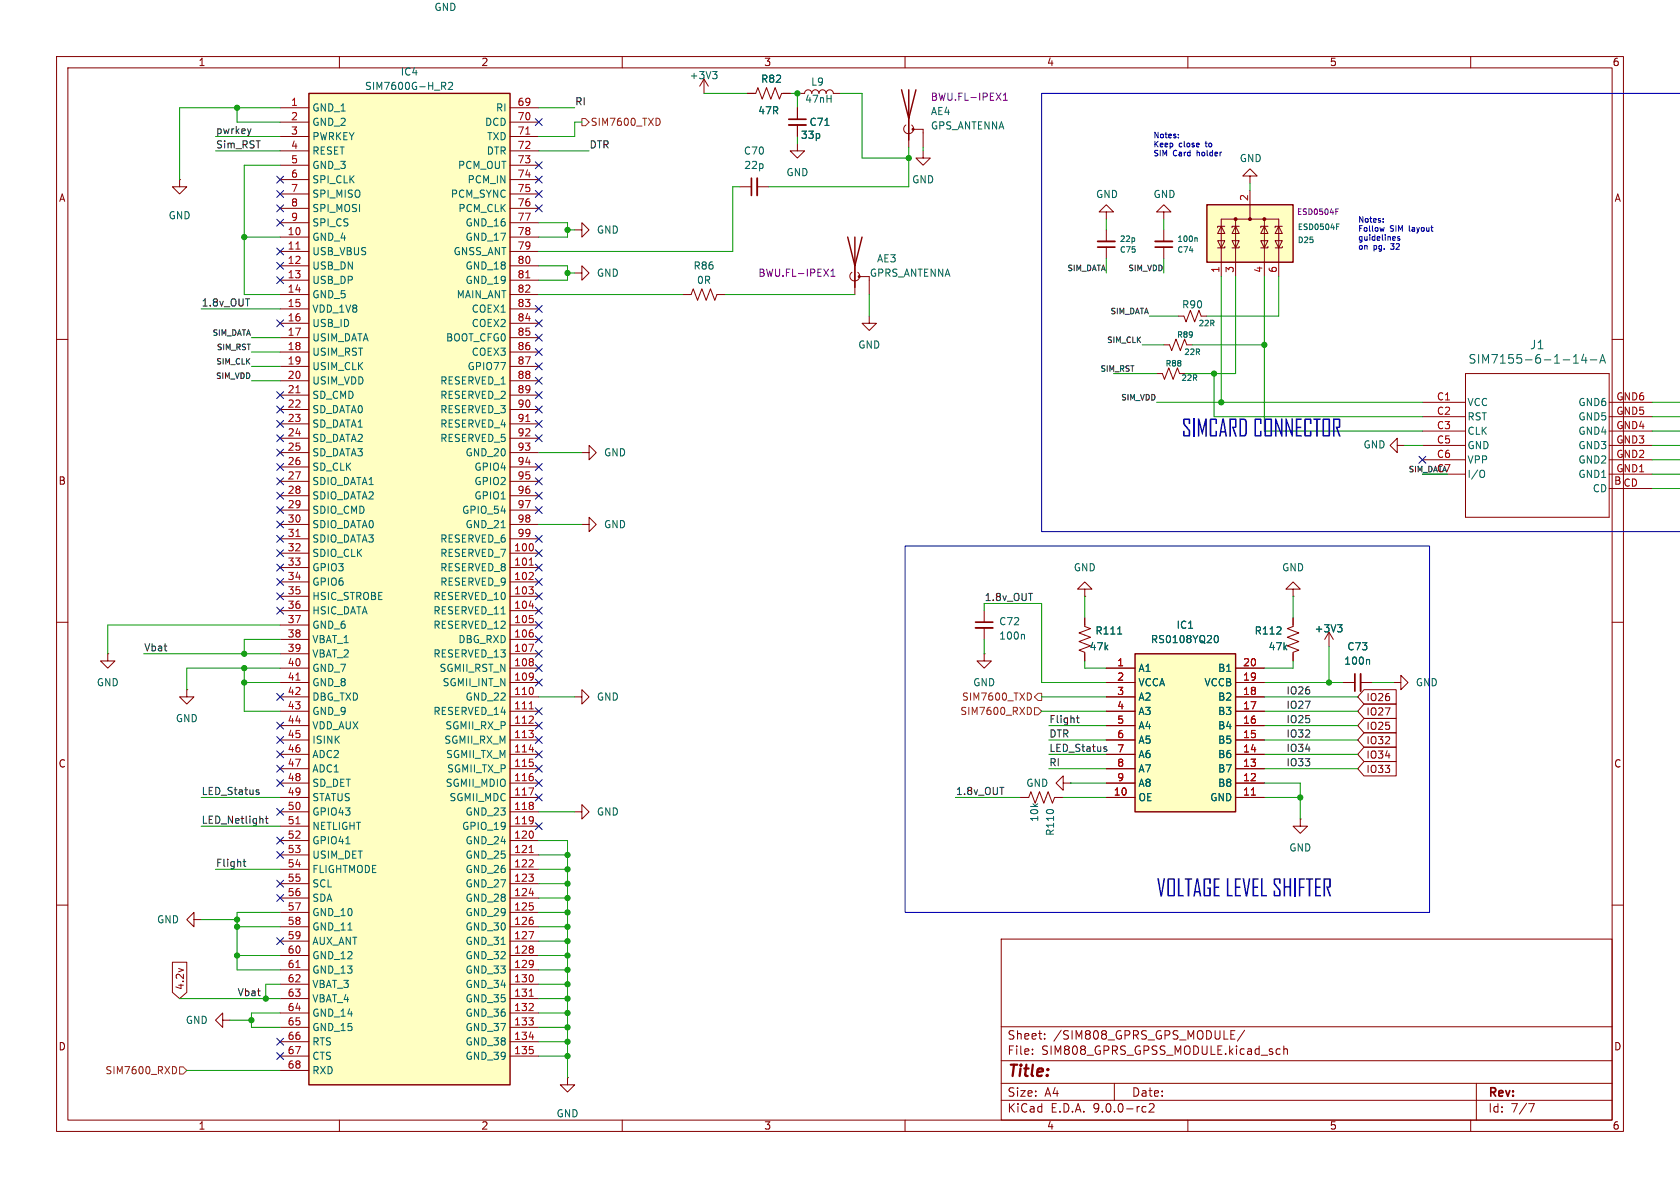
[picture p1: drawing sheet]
<svg xmlns="http://www.w3.org/2000/svg" width="297mm" height="210mm" viewBox="0 0 297 210" stroke-linecap="round" stroke-linejoin="round" font-family="sans-serif">
<g fill="none" stroke="#840000" stroke-width=".18">
<path d="M10 10h277v190h-277zM12 12h273v186h-273zM60 10v2M110 10v2M124.5 14l-.8 1.2M124.5 14l.7 1.2M124.5 14v2.5M132.1 16.5h1.5l.4-1 .7 2 .8-2 .8 2 .7-2 .8 2 .4-1h1.5M141 16.5h1.2a.64 .64 0 0 1 .7-.6 .64 .64 0 0 1 .6 .6 .64 .64 0 0 1 .6-.6 .64 .64 0 0 1 .7 .6 .64 .64 0 0 1 .6-.6 .64 .64 0 0 1 .6 .6 .64 .64 0 0 1 .7-.6 .64 .64 0 0 1 .6 .6h1.3M141 19.1v2M160 10v2M210 10v2"/>
<path d="M260 10v2M31.7 31.8v1.2h1.3l-1.3 1.3-1.2-1.3h1.2M31.7 31.8h.1M130.8 33h2M133.9 33h2M141 25.4v1.3h1.2l-1.2 1.2-1.3-1.2h1.3M141 22.1v2M195.6 37.5h-1.3l1.3-1.3 1.2 1.3h-1.2v1.2M101.6 40.6h1.3v-1.2l1.2 1.2-1.2 1.3v-1.3M101.6 48.3h1.3v-1.3l1.2 1.3-1.2 1.2v-1.2M120.6 52.1h1.6l.4-1 .7 2 .8-2 .7 2 .8-2 .8 2 .3-1h1.6M150.6 48.1a.85 .85 0 0 0-.1 1.3 .85 .85 0 0 0 1.3 0 .85 .85 0 0 0-.2-1.3"/>
<path d="M151.1 47v5.1M151.9 48.9h1.8M153.7 55.9v1.3h1.2l-1.2 1.2-1.3-1.2h1.3M153.7 49.5v2.6M195.6 40.6v2.1M195.6 43.7v2M208.3 55.9h1l.4 1 .7-2 .8 2 .8-2 .3 1h1.1M10 60h2M204.5 66h1l.4 1.1 .7-2.1 .8 2.1 .8-2.1 .3 1h1M205.7 61h1.1l.3 1 .8-2.1 .8 2.1 .7-2.1 .4 1.1h1M247 78.7v1.3l-1.3-1.3 1.3-1.2v1.2h1.3M251.5 71.1h7.6"/>
<path d="M251.5 73.7h7.6M251.5 76.2h7.6M251.5 78.7h7.6M259.1 66h25.4v25.4h-25.4zM284.5 71.1h7.6M284.5 73.7h7.6M284.5 76.2h7.6M284.5 78.7h7.6M285 60h2M102.9 92.7h1.2v-1.3l1.3 1.3-1.3 1.3v-1.3M102.9 80h1.2v-1.3l1.3 1.3-1.3 1.3v-1.3M251.5 81.3h7.6"/>
<path d="M251.5 83.8h7.6M284.5 81.3h7.6M284.5 83.8h7.6M284.5 86.4h7.6M10 110h2M19 115.6v1.2h1.3l-1.3 1.3-1.2-1.3h1.2M19 115.6h.1M174 115.6v1.2h1.3l-1.3 1.3-1.3-1.3h1.3M174 115.6h.1M174 108v2M174 111v2M191.8 104.1h1.2l-1.2-1.2-1.3 1.2h1.3v1.3"/>
<path d="M191.8 105.4h.1M285 110h2M188 138.4v1.3l-1.3-1.3 1.3-1.2v1.2h1.2M189.2 138.4h.1M246.4 120.7h1.2v1.2l1.3-1.2-1.3-1.3v1.3M246.4 120.7h.1M180.3 141h1.6l.3-1 .8 2 .8-2 .7 2 .8-2 .8 2 .3-1h1.6M10 160h2M34.3 162.6v-1.3l-1.3 1.3 1.3 1.2v-1.2h1.3M177 166h108v32h-108zM285 160h2M39.4 180.3v-1.2l-1.3 1.2 1.3 1.3v-1.3h1.2"/>
<path d="M60 198v2M100.3 190.5v1.3h1.3l-1.3 1.2-1.2-1.2h1.2M100.3 190.5h.1M110 198v2M160 198v2M177 194.5h108M177 191.5h108M177 187.5h108M177 181.5h108M182.5 186.3v.1M182.5 185.5v.1M184.7 183.6v.1"/>
<path d="M184.7 182.8v.1M197 191.5v3M202.2 195.6l.4 .1M202.6 196.5l-.4 .1M203.2 195.2l.5-.1 .3 .1v.3l-.9 1.1h.9M210 198v2M217.6 183.7h.7M217.6 182.2h.7M220 182.1l-1.3 2M225.9 185.4l.4 .1M226.3 186.3l-.4 .1M227 185.5l.2-.1 .3 .1 .1 .9"/>
<path d="M227 184.9v1.5M260 198v2M261 191.5v6.5M270.2 195.1h1l-.6 1.5"/>
</g>
<path d="M126 12.6h.8l-.5 .5M126.5 13.1l.3 .3v.3l-.3 .2M145.8 22.2h.8M278.2 64.2h.8M278.2 63.1l.4-.4v1.5M280 62.6l-.4 1.1h1M280.3 63.2v1M281.1 63.6h1.2M282.8 64.2l.5-1.5 .5 1.5M283 63.8h.7M262.2 83.1l.1 .1a.81 .81 0 0 1-.1 1.2M180.9 112.1l.2 .2v.7" fill="none" stroke="#006464" stroke-width=".18"/>
<path d="M132.8 31.5v3M139.4 21.1h3.1M194.1 43.7h3M172.5 110h3" fill="none" stroke="#840000" stroke-width=".3"/>
<path d="M133.9 31.5v3M139.4 22.1h3.1M194.1 42.7h3M172.5 111h3" fill="none" stroke="#840000" stroke-width=".33"/>
<path d="M149.9 41.9l1.2 5.1 1.3-5.1M151.1 41.9v8.9" fill="none" stroke="#840000" stroke-width=".25"/>
<circle cx="151.9" cy="48.9" r=".18" fill="#840000" stroke="#840000" stroke-width=".18"/>
<path d="M146.9 48.8h.7M146.9 47.9l.4-.3v1.2" fill="none" stroke="#840084" stroke-width=".18"/>
<path d="M54.6 16.5h35.6v175.3h-35.6z" fill="#ffffc2"/>
<path d="M54.6 16.5h35.6v175.3h-35.6z" fill="none" stroke="#840000" stroke-width=".25"/>
<g fill="none" stroke="#840000" stroke-width=".18">
<path d="M49.5 19.1h5.1M90.2 19.1h5M49.5 21.6h5.1M49.5 24.1h5.1M49.5 26.7h5.1M49.5 29.2h5.1M49.5 31.8h5.1M49.5 34.3h5.1M49.5 36.8h5.1M49.5 39.4h5.1M90.2 21.6h5M90.2 24.1h5"/>
<path d="M90.2 26.7h5M90.2 29.2h5M90.2 31.8h5M90.2 34.3h5M90.2 36.8h5M90.2 39.4h5M205.7 37.5h-1.2l1.2-1.3 1.3 1.3h-1.3v1.2M221 31.1h-1.3l1.3-1.3 1.2 1.3h-1.2v1.3M49.5 41.9h5.1M49.5 44.5h5.1M49.5 47h5.1M49.5 49.5h5.1"/>
<path d="M49.5 52.1h5.1M49.5 54.6h5.1M49.5 57.2h5.1M49.5 59.7h5.1M90.2 41.9h5M90.2 44.5h5M90.2 47h5M90.2 49.5h5M90.2 52.1h5M90.2 54.6h5M90.2 57.2h5M90.2 59.7h5"/>
<path d="M205.7 40.6v2.1M205.7 43.7v2M49.5 62.2h5.1M49.5 64.8h5.1M49.5 67.3h5.1M49.5 69.9h5.1M49.5 72.4h5.1M49.5 74.9h5.1M49.5 77.5h5.1M90.2 62.2h5M90.2 64.8h5M90.2 67.3h5"/>
<path d="M90.2 69.9h5M90.2 72.4h5M90.2 74.9h5M90.2 77.5h5M49.5 80h5.1M49.5 82.6h5.1M49.5 85.1h5.1M49.5 87.6h5.1M49.5 90.2h5.1M49.5 92.7h5.1M49.5 95.3h5.1M49.5 97.8h5.1"/>
<path d="M90.2 80h5M90.2 82.6h5M90.2 85.1h5M90.2 87.6h5M90.2 90.2h5M90.2 92.7h5M90.2 95.3h5M90.2 97.8h5M49.5 100.3h5.1M49.5 102.9h5.1M49.5 105.4h5.1M49.5 108h5.1"/>
<path d="M49.5 110.5h5.1M49.5 113h5.1M49.5 115.6h5.1M49.5 118.1h5.1M90.2 100.3h5M90.2 102.9h5M90.2 105.4h5M90.2 108h5M90.2 110.5h5M90.2 113h5M90.2 115.6h5M90.2 118.1h5"/>
<path d="M33 121.9v1.3h1.3l-1.3 1.3-1.3-1.3h1.3M33 121.9h.1M49.5 120.7h5.1M49.5 123.2h5.1M49.5 125.7h5.1M49.5 128.3h5.1M49.5 130.8h5.1M49.5 133.4h5.1M49.5 135.9h5.1M49.5 138.4h5.1M90.2 120.7h5M90.2 123.2h5"/>
<path d="M90.2 125.7h5M90.2 128.3h5M90.2 130.8h5M90.2 133.4h5M90.2 135.9h5M90.2 138.4h5M49.5 141h5.1M49.5 143.5h5.1M49.5 146.1h5.1M49.5 148.6h5.1M49.5 151.1h5.1M49.5 153.7h5.1"/>
<path d="M49.5 156.2h5.1M49.5 158.8h5.1M90.2 141h5M90.2 143.5h5M90.2 146.1h5M90.2 148.6h5M90.2 151.1h5M90.2 153.7h5M90.2 156.2h5M90.2 158.8h5M49.5 161.3h5.1M49.5 163.8h5.1"/>
<path d="M49.5 166.4h5.1M49.5 168.9h5.1M49.5 171.5h5.1M49.5 174h5.1M49.5 176.5h5.1M49.5 179.1h5.1M90.2 161.3h5M90.2 163.8h5M90.2 166.4h5M90.2 168.9h5M90.2 171.5h5M90.2 174h5"/>
<path d="M90.2 176.5h5M90.2 179.1h5M49.5 181.6h5.1M49.5 184.2h5.1M49.5 186.7h5.1M49.5 189.2h5.1M90.2 181.6h5M90.2 184.2h5M90.2 186.7h5"/>
</g>
<g fill="none" stroke="#a90000" stroke-width=".18">
<path d="M93 23.7h.7M52.3 44h.7M93 49.1h.7M52.3 69.4h.7M93 74.5h.7M52.3 94.8h.7M93.6 99.9h.7M93.5 102.5h.8M93.5 113.9h.8l-.5 1.3M93.6 107.1h.7M94.2 101.3v.4M52.3 120.2h.7"/>
<path d="M93.5 127.9h.8M93.5 139.3h.8l-.5 1.3M93.6 125.3h.7M93.6 132.5h.7M94.2 126.7v.4M52.3 145.6h.7M93.5 153.3h.8M93.6 150.7h.7M93.6 157.9h.7M94.2 152.1v.4M52.3 171h.7M93.5 164.7h.8l-.5 1.3"/>
<path d="M93.5 178.7h.8M93.6 176.1h.7M94.2 177.5v.4M93.6 183.3h.7"/>
</g>
<path d="M78.1 14.5h.5l.2 .3-.1 .4h-.6M78.4 15.2l.4 .6M79.3 14.7l.5-.2 .2 .4-.8 .9h.8M211.4 42l.3 .2v.5M61.1 149.2h.8" fill="none" stroke="#006464" stroke-width=".18"/>
<path d="M204.2 43.7h3.1" fill="none" stroke="#840000" stroke-width=".3"/>
<path d="M204.2 42.7h3.1" fill="none" stroke="#840000" stroke-width=".33"/>
<path d="M213.4 36.2h15.2v10.2h-15.2z" fill="#ffffc2"/>
<path d="M159.4 15.9l1.3 5.1 1.2-5.1M160.7 15.9v8.9M213.4 36.2h15.2v10.2h-15.2z" fill="none" stroke="#840000" stroke-width=".25"/>
<g fill="none" stroke="#840000" stroke-width=".18">
<path d="M160.1 22.1a.82 .82 0 0 0-.3 1 .82 .82 0 0 0 .9 .5M160.7 21v5M161.2 22.1a.85 .85 0 0 1 .3 .9 .85 .85 0 0 1-.8 .6M161.4 22.9h1.8v3.1M163.2 26.7v1.2h1.3l-1.3 1.3-1.3-1.3h1.3M218.4 38.7v10.2M221 33.7v5M223.5 38.7v10.2M215.3 42.5h1.2l-.6 1.3zM215.9 40l.6 1.3h-1.2zM215.9 48.9v-10.2h10.2v10.2M216.5 43.6v.2h-1.2"/>
<path d="M216.5 40h-1.2v.3M217.8 42.5h1.3l-.7 1.3zM218.4 40l.7 1.3h-1.3zM219.1 43.6v.2h-1.3M219.1 40h-1.3v.3M222.9 42.5h1.3l-.7 1.3zM223.5 40l.7 1.3h-1.3zM224.2 43.6v.2h-1.3M224.2 40h-1.3v.3M225.4 42.5h1.3l-.6 1.3zM226.1 40l.6 1.3h-1.3zM226.7 43.6v.2h-1.3"/>
<path d="M226.7 40h-1.3v.3M191.8 109.2v1.5l1 .4-2 .8 2 .7-2 .8 2 .8-2 .7 1 .4v1.5M228.6 104.1h-1.3l1.3-1.2 1.3 1.2h-1.3v1.3M228.6 105.4h.1M228.6 109.2v1.5l-1 .4 2 .8-2 .7 2 .8-2 .8 2 .7-1 .4v1.5M234.9 111.8l-.7 1.2M234.9 111.8l.8 1.2M234.9 111.8v2.5M101.6 123.2h1.3v-1.3l1.2 1.3-1.2 1.3v-1.3M237.5 120.7h2M240.5 120.7h2.1M101.6 143.5h1.3v-1.3l1.2 1.3-1.2 1.3v-1.3"/>
<path d="M229.9 144.8v1.3h-1.3l1.3 1.2 1.2-1.2h-1.2M229.9 144.8h.1"/>
</g>
<g fill="#840000" stroke="#840000" stroke-width=".18">
<circle cx="218.4" cy="38.7" r=".25"/>
<circle cx="221" cy="38.7" r=".25"/>
<circle cx="223.5" cy="38.7" r=".25"/>
<circle cx="161.4" cy="22.9" r=".18"/>
</g>
<path d="M236.3 39.6h.5M236.3 40.1h.3M197.6 112.1h.7M236.5 110.4h.7l-.4 .5M237 110.9l.2 .3v.3l-.2 .2M241.9 116.6l.2 .2v.6" fill="none" stroke="#006464" stroke-width=".18"/>
<path d="M177.4 17.7h.7M177.4 16.8l.3-.3v1.2M236.2 37.4h.3M236.2 36.9h.4" fill="none" stroke="#840084" stroke-width=".18"/>
<path d="M239.5 119.1v3.1" fill="none" stroke="#840000" stroke-width=".3"/>
<path d="M240.5 119.1v3.1" fill="none" stroke="#840000" stroke-width=".33"/>
<path d="M200.7 115.6h17.7v27.9h-17.7z" fill="#ffffc2"/>
<path d="M200.7 115.6h17.7v27.9h-17.7z" fill="none" stroke="#840000" stroke-width=".25"/>
<g fill="none" stroke="#840000" stroke-width=".18">
<path d="M195.6 118.1h5.1M218.4 118.1h5.1M195.6 120.7h5.1M195.6 123.2h5.1M195.6 125.7h5.1M195.6 128.3h5.1M195.6 130.8h5.1M195.6 133.4h5.1M195.6 135.9h5.1M195.6 138.4h5.1M218.4 120.7h5.1M218.4 123.2h5.1"/>
<path d="M218.4 125.7h5.1M218.4 128.3h5.1M218.4 130.8h5.1M218.4 133.4h5.1M218.4 135.9h5.1M218.4 138.4h5.1M241.1 132.1h5.7v2.5h-5.7l-1.1-1.2zM241.1 127h5.7v2.5h-5.7l-1.1-1.2zM241.1 129.5h5.7v2.6h-5.7l-1.1-1.3zM241.1 124.5h5.7v2.5h-5.7l-1.1-1.3zM241.1 134.6h5.7v2.6h-5.7l-1.1-1.3zM241.1 121.9h5.7v2.6h-5.7l-1.1-1.3z"/>
<path d="M195.6 141h5.1M218.4 141h5.1M30.5 170.1h2.5v5.3l-1.3 1.1-1.2-1.1z"/>
</g>
<path d="M221.2 140.6h.7" fill="none" stroke="#a90000" stroke-width=".18"/>
<path d="M214.8 112.5l.2-.2a.68 .68 0 0 1 .4 .7 .68 .68 0 0 1-.4 .6l-.2-.1" fill="none" stroke="#006464" stroke-width=".18"/>
<path d="M102.9 21h.6l.6 .6-.6 .6h-.6zM116.3 20.9a.68 .68 0 0 1 .4 .6 .68 .68 0 0 1-.4 .7M181.9 125a.68 .68 0 0 1 .5 .7 .68 .68 0 0 1-.5 .6M181.9 122.5a.68 .68 0 0 1 .5 .6 .68 .68 0 0 1-.5 .7M182.9 125.1h.6l.6 .6-.6 .7h-.6zM183.5 122.6h.6v1.2h-.6l-.6-.6zM30.8 188.5a.68 .68 0 0 1 .4 .7 .68 .68 0 0 1-.4 .6M31.7 188.6h.7l.6 .6-.6 .7h-.7z" fill="none" stroke="#725600" stroke-width=".18"/>
<path d="M44.4 22.8l-.3 .8M45.5 139.6l.3 .1M190.3 126.9h.5M190.5 126.5v1.1l.3 .2M195.3 132.4l.3 .1 .1 .2-.2 .1h-.2M195.3 132l.3 .1M43 152.3h.5M43.2 151.9v1.1l.3 .2M45.5 140l.3 .1v.2l-.2 .2h-.2M46.9 144.7h.5M47.1 144.3v1.1l.3 .1" fill="none" stroke="#0f0f0f" stroke-width=".18"/>
<g fill="none" stroke="#009600" stroke-width=".18">
<path d="M41.9 19.1v2.5h7.6M49.5 19.1h-17.8v12.7M95.2 19.1h6.4M124.5 16.5h7.6M139.7 16.5h1.3v2.6M148.6 16.5h3.8v11.4h8.3M38.1 26.7h11.4M38.1 24.1h11.4M49.5 29.2h-6.3v22.9h6.3M95.2 39.4h5.1v2.5h-5.1M95.2 26.7h8.9M102.9 21.6h-1.3v2.5h-6.4"/>
<path d="M130.8 33h-1.3v11.5h-34.3M160.7 26v7h-24.8M163.2 26v.7M195.6 38.7v1.9M205.7 38.7v1.9M221 32.4v1.3M35.6 54.6h13.9M43.2 41.9h6.3M44.4 59.7h5.1M95.2 47h5.1v2.5h-5.1M95.2 52.1h25.4M100.3 48.3h1.3"/>
<path d="M100.3 40.6h1.3M128.3 52.1h22.8M153.7 52.1v3.8M195.6 45.7v2.6M203.2 55.9h5.1M205.7 45.7v2.6M215.9 48.9v22.2M218.4 48.9v17.1h-8.9M223.5 48.9v27.3h28M226.1 48.9v7h-12.7M44.4 67.3h5.1M44.4 64.8h5.1"/>
<path d="M44.4 62.2h5.1M196.8 66h7.7M201.9 61h3.8M204.5 71.1h47M210.8 61h12.7M214.6 66v7.7h36.9M248.3 78.7h3.2M292.1 78.7h5M292.1 71.1h5M292.1 76.2h5M292.1 73.7h5M95.2 92.7h7.7"/>
<path d="M95.2 80h7.7M251.5 83.8h4.4M292.1 83.8h5M292.1 86.4h5M292.1 81.3h5M25.4 115.6h24.1M43.2 118.1v7.6h6.3M49.5 118.1h-16.5v3.8M49.5 113h-6.3v2.6M49.5 110.5h-30.5v5.1M174 108v-1.3h10.1v14h11.5M174 113v2.6"/>
<path d="M191.8 116.8v1.3h3.8M191.8 105.4v3.8M228.6 116.8v1.3h-5.1M228.6 105.4v3.8M234.9 114.3v6.4M43.2 120.7h6.3M95.2 123.2h6.4M184.1 123.2h11.5M184.1 125.7h11.5M185.4 130.8h10.2M185.4 133.4h10.2M185.4 135.9h10.2"/>
<path d="M185.4 128.3h10.2M189.2 138.4h6.4M223.5 130.8h16.5M223.5 138.4h6.4v6.4M223.5 133.4h16.5M223.5 135.9h16.5M223.5 128.3h16.5M223.5 120.7h14M223.5 123.2h16.5M223.5 125.7h16.5M242.6 120.7h3.8M35.6 141h13.9"/>
<path d="M35.6 146.1h13.9M38.1 153.7h11.4M95.2 148.6h5.1v41.9M95.2 156.2h5.1M95.2 158.8h5.1M95.2 143.5h6.4M95.2 151.1h5.1M95.2 153.7h5.1M168.9 141h11.4M188 141h7.6M223.5 141h6.4M31.7 176.5h17.8"/>
<path d="M35.6 162.6h6.3M41.9 163.8h7.6M41.9 168.9h7.6M49.5 161.3h-7.6v10.2h7.6M49.5 179.1h-5.1v2.5h5.1M49.5 174h-2.5v2.5M95.2 161.3h5.1M95.2 166.4h5.1M95.2 163.8h5.1M95.2 179.1h5.1M95.2 168.9h5.1M95.2 176.5h5.1"/>
<path d="M95.2 171.5h5.1M95.2 174h5.1M33 189.2h16.5M40.6 180.3h3.8M95.2 181.6h5.1M95.2 184.2h5.1M95.2 186.7h5.1"/>
</g>
<g fill="none" stroke="#000084" stroke-width=".18">
<path d="M48.9 38.8l1.2 1.2M48.9 33.7l1.2 1.2M48.9 31.1l1.2 1.3M48.9 36.2l1.2 1.2M50.1 38.8l-1.2 1.2M50.1 33.7l-1.2 1.2M50.1 31.1l-1.2 1.3M50.1 36.2l-1.2 1.2M94.6 31.1l1.3 1.3M94.6 21l1.3 1.2M94.6 28.6l1.3 1.2M94.6 36.2l1.3 1.2"/>
<path d="M94.6 33.7l1.3 1.2M95.9 31.1l-1.3 1.3M95.9 21l-1.3 1.2M95.9 28.6l-1.3 1.2M95.9 36.2l-1.3 1.2M95.9 33.7l-1.3 1.2M48.9 56.5l1.2 1.3M48.9 48.9l1.2 1.2M48.9 46.4l1.2 1.2M48.9 43.8l1.2 1.3M50.1 56.5l-1.2 1.3M50.1 48.9l-1.2 1.2"/>
<path d="M50.1 46.4l-1.2 1.2M50.1 43.8l-1.2 1.3M94.6 56.5l1.3 1.3M94.6 54l1.3 1.2M94.6 59.1l1.3 1.2M95.9 56.5l-1.3 1.3M95.9 54l-1.3 1.2M95.9 59.1l-1.3 1.2M48.9 79.4l1.2 1.2M48.9 76.9l1.2 1.2M48.9 69.2l1.2 1.3M48.9 74.3l1.2 1.2"/>
<path d="M48.9 71.8l1.2 1.2M50.1 76.9l-1.2 1.2M50.1 74.3l-1.2 1.2M50.1 79.4l-1.2 1.2M50.1 69.2l-1.2 1.3M50.1 71.8l-1.2 1.2M94.6 64.2l1.3 1.2M94.6 61.6l1.3 1.2M94.6 76.9l1.3 1.2M94.6 74.3l1.3 1.2M94.6 69.2l1.3 1.3M94.6 71.8l1.3 1.2"/>
<path d="M94.6 66.7l1.3 1.2M95.9 64.2l-1.3 1.2M95.9 61.6l-1.3 1.2M95.9 76.9l-1.3 1.2M95.9 74.3l-1.3 1.2M95.9 69.2l-1.3 1.3M95.9 71.8l-1.3 1.2M95.9 66.7l-1.3 1.2M48.9 84.5l1.2 1.2M48.9 81.9l1.2 1.3M48.9 99.7l1.2 1.2M48.9 94.6l1.2 1.3"/>
<path d="M48.9 92.1l1.2 1.2M48.9 97.2l1.2 1.2M48.9 87l1.2 1.2M48.9 89.6l1.2 1.2M50.1 81.9l-1.2 1.3M50.1 84.5l-1.2 1.2M50.1 99.7l-1.2 1.2M50.1 94.6l-1.2 1.3M50.1 92.1l-1.2 1.2M50.1 97.2l-1.2 1.2M50.1 87l-1.2 1.2M50.1 89.6l-1.2 1.2"/>
<path d="M94.6 97.2l1.3 1.2M94.6 81.9l1.3 1.3M94.6 87l1.3 1.2M94.6 84.5l1.3 1.2M94.6 89.6l1.3 1.2M94.6 99.7l1.3 1.2M94.6 94.6l1.3 1.3M95.9 97.2l-1.3 1.2M95.9 81.9l-1.3 1.3M95.9 87l-1.3 1.2M95.9 84.5l-1.3 1.2M95.9 89.6l-1.3 1.2"/>
<path d="M95.9 99.7l-1.3 1.2M95.9 94.6l-1.3 1.3M250.9 80.7l1.2 1.2M252.1 80.7l-1.2 1.2M48.9 102.3l1.2 1.2M48.9 107.3l1.2 1.3M48.9 104.8l1.2 1.2M50.1 102.3l-1.2 1.2M50.1 104.8l-1.2 1.2M50.1 107.3l-1.2 1.3M94.6 107.3l1.3 1.3M94.6 109.9l1.3 1.2"/>
<path d="M94.6 112.4l1.3 1.2M94.6 115l1.3 1.2M94.6 104.8l1.3 1.2M94.6 102.3l1.3 1.2M94.6 117.5l1.3 1.2M95.9 107.3l-1.3 1.3M95.9 104.8l-1.3 1.2M95.9 109.9l-1.3 1.2M95.9 112.4l-1.3 1.2M95.9 115l-1.3 1.2M95.9 102.3l-1.3 1.2M95.9 117.5l-1.3 1.2"/>
<path d="M48.9 135.3l1.2 1.2M48.9 132.7l1.2 1.3M48.9 130.2l1.2 1.2M48.9 137.8l1.2 1.2M48.9 127.7l1.2 1.2M48.9 122.6l1.2 1.2M50.1 132.7l-1.2 1.3M50.1 130.2l-1.2 1.2M50.1 135.3l-1.2 1.2M50.1 122.6l-1.2 1.2M50.1 137.8l-1.2 1.2M50.1 127.7l-1.2 1.2"/>
<path d="M94.6 125.1l1.3 1.2M94.6 132.7l1.3 1.3M94.6 130.2l1.3 1.2M94.6 127.7l1.3 1.2M94.6 120l1.3 1.3M94.6 135.3l1.3 1.2M94.6 137.8l1.3 1.2M95.9 125.1l-1.3 1.2M95.9 132.7l-1.3 1.3M95.9 120l-1.3 1.3M95.9 130.2l-1.3 1.2M95.9 127.7l-1.3 1.2"/>
<path d="M95.9 135.3l-1.3 1.2M95.9 137.8l-1.3 1.2M48.9 155.6l1.2 1.2M48.9 150.5l1.2 1.2M48.9 158.1l1.2 1.3M48.9 148l1.2 1.2M48.9 142.9l1.2 1.2M50.1 142.9l-1.2 1.2M50.1 155.6l-1.2 1.2M50.1 150.5l-1.2 1.2M50.1 158.1l-1.2 1.3M50.1 148l-1.2 1.2"/>
<path d="M94.6 140.4l1.3 1.2M94.6 145.4l1.3 1.3M95.9 140.4l-1.3 1.2M95.9 145.4l-1.3 1.3M48.9 165.8l1.2 1.2M50.1 165.8l-1.2 1.2M48.9 186.1l1.2 1.2M48.9 183.5l1.2 1.3M50.1 186.1l-1.2 1.2M50.1 183.5l-1.2 1.3"/>
</g>
<path d="M208.3 24.3v.1M208.3 23.8v.1" fill="none" stroke="#0000c2" stroke-width=".18"/>
<g fill="#0000c2">
<path d="M229.1 74h1v.2h-.7v1.2h.6v.3h-.6v1.2h.7v.3h-1z"/>
<path d="M230.6 74h1l.2 .1 .1 .8h-.3v-.7h-.7v2.7h.7v-.7h.3v.7l-.2 .3h-.9l-.2-.2z"/>
<path d="M232.2 74h1.3v.2h-.5v3h-.3v-3h-.5z"/>
<path d="M233.9 74h1l.2 .1v2.8l-.1 .3h-1l-.2-.2v-.1h1.1v-2.7h-.8v2.7h-.3z"/>
<path d="M235.7 74h1l.2 .1v1.4l-.4 .1 .5 1.6h-.3l-.6-1.7 .6-.1v-1.2h-.8v3h-.2z"/>
</g>
<path d="M297.1 16.5h-113v77.5h113M244.5 39.2v.1M244.5 38.7v.1M244.7 40.2l-.2 .7-.2-.5M246.6 41.9l.1 .2h-.5M247.4 41.9l-.2-.1-.1 .2v.1l.3 .1v.2h-.3M160 96.5h92.7v64.8h-92.7z" fill="none" stroke="#0000c2" stroke-width=".18"/>
<path d="M145.8 22.2h.8M197.6 112.1h.7M214.8 112.5l.2-.2a.68 .68 0 0 1 .4 .7 .68 .68 0 0 1-.4 .6l-.2-.1M236.5 110.4h.7l-.4 .5M237 110.9l.2 .3v.3l-.2 .2M241.9 116.6l.2 .2v.6" fill="none" stroke="#006464" stroke-width=".18"/>
<g fill="none" stroke="#840000" stroke-width=".18">
<path d="M132.1 16.5h1.2M138.4 16.5h1.3M141 19.1v2M141 22.1v2M191.8 109.2v1.3M191.8 115.6v1.2M195.6 118.1h5.1M218.4 118.1h5.1M228.6 109.2v1.3M228.6 115.6v1.2M195.6 120.7h5.1M195.6 123.2h5.1"/>
<path d="M195.6 125.7h5.1M195.6 128.3h5.1M195.6 130.8h5.1M195.6 133.4h5.1M195.6 135.9h5.1M195.6 138.4h5.1M218.4 120.7h5.1M218.4 123.2h5.1M218.4 125.7h5.1M218.4 128.3h5.1M218.4 130.8h5.1M218.4 133.4h5.1"/>
<path d="M218.4 135.9h5.1M218.4 138.4h5.1M237.5 120.7h2M240.5 120.7h2.1M195.6 141h5.1M218.4 141h5.1"/>
</g>
<path d="M221.2 140.6h.7" fill="none" stroke="#a90000" stroke-width=".18"/>
<g fill="#009600" stroke="#009600" stroke-width=".18">
<circle cx="100.3" cy="153.7" r=".46"/>
<circle cx="100.3" cy="156.2" r=".46"/>
<circle cx="100.3" cy="151.1" r=".46"/>
<circle cx="100.3" cy="158.8" r=".46"/>
<circle cx="100.3" cy="40.6" r=".46"/>
<circle cx="234.9" cy="120.7" r=".46"/>
<circle cx="160.7" cy="27.9" r=".46"/>
<circle cx="141" cy="16.5" r=".46"/>
<circle cx="229.9" cy="141" r=".46"/>
<circle cx="43.2" cy="41.9" r=".46"/>
<circle cx="100.3" cy="161.3" r=".46"/>
<circle cx="100.3" cy="163.8" r=".46"/>
<circle cx="100.3" cy="166.4" r=".46"/>
<circle cx="100.3" cy="186.7" r=".46"/>
<circle cx="41.9" cy="162.6" r=".46"/>
<circle cx="41.9" cy="163.8" r=".46"/>
<circle cx="41.9" cy="168.9" r=".46"/>
<circle cx="44.4" cy="180.3" r=".46"/>
<circle cx="47" cy="176.5" r=".46"/>
<circle cx="43.2" cy="120.7" r=".46"/>
<circle cx="43.2" cy="118.1" r=".46"/>
<circle cx="43.2" cy="115.6" r=".46"/>
<circle cx="41.9" cy="19.1" r=".46"/>
<circle cx="100.3" cy="48.3" r=".46"/>
<circle cx="100.3" cy="171.5" r=".46"/>
<circle cx="100.3" cy="174" r=".46"/>
<circle cx="100.3" cy="168.9" r=".46"/>
<circle cx="100.3" cy="181.6" r=".46"/>
<circle cx="100.3" cy="179.1" r=".46"/>
<circle cx="100.3" cy="184.2" r=".46"/>
<circle cx="100.3" cy="176.5" r=".46"/>
<circle cx="223.5" cy="61" r=".46"/>
<circle cx="214.6" cy="66" r=".46"/>
<circle cx="215.9" cy="71.1" r=".46"/>
</g>
<g font-size="4.2" fill="#0000c2">
<text x="208.9" y="77.7">SIMCARD</text>
<text x="204.5" y="159">VOLTAGESHIFTER</text>
<text x="216.6" y="159">LEVEL</text>
</g>
<text font-size="2.8" fill="#840000" x="178" y="190.9">Title:</text>
<g font-size="2.1" fill="#006464">
<text x="259.5" y="64.5">SIM7155-6-1-14-A</text>
<text x="270.4" y="62">J1</text>
</g>
<g font-size="2.1" fill="#840000">
<text x="178" y="184">Sheet:</text>
<text x="186.2" y="184">/SIM808_GPRS_GPS_MODULE/</text>
<text x="178" y="186.7">File:</text>
<text x="184.1" y="186.7">SIM808_GPRS_GPSS_MODULE.kicad_sch</text>
<text x="178" y="196.9">KiCad</text>
<text x="178" y="194.1">Size:</text>
<text x="184.7" y="194.1">A4</text>
<text x="185.7" y="196.9">E.D.A.</text>
<text x="193.3" y="196.9">9.0.0-rc2</text>
<text x="200" y="194.1">Date:</text>
<text x="263" y="194.3">Rev:</text>
<text x="263" y="196.9">Id:</text>
<text x="267.1" y="196.9">7/7</text>
</g>
<g font-size="1.8" fill="#006464">
<text x="76.7" y="2.1">GND</text>
<text x="64.4" y="16.1">SIM7600G-H_R2</text>
<text x="70.7" y="13.6">IC4</text>
<text x="121.8" y="14.2">+3V3</text>
<text x="134.5" y="14.8">R82</text>
<text x="143.3" y="15.3">L9</text>
<text x="55.1" y="19.9">GND_1</text>
<text x="55.1" y="22.5">GND_2</text>
<text x="85.6" y="22.5">DCD</text>
<text x="87.6" y="19.9">RI</text>
<text x="133.9" y="20.4">47R</text>
<text x="142.2" y="18.4">47nH</text>
<text x="143" y="22.5">C71</text>
<text x="164.5" y="20.5">AE4</text>
<text x="164.5" y="23.1">GPS_ANTENNA</text>
<text x="55.1" y="25">PWRKEY</text>
<text x="55.1" y="27.5">RESET</text>
<text x="86" y="27.5">DTR</text>
<text x="86" y="25">TXD</text>
<text x="131.4" y="27.5">C70</text>
<text x="141.5" y="24.7">33p</text>
<text x="219.1" y="28.9">GND</text>
<text x="55.1" y="30.1">GND_3</text>
<text x="55.1" y="32.6">SPI_CLK</text>
<text x="55.1" y="35.2">SPI_MISO</text>
<text x="79.6" y="35.2">PCM_SYNC</text>
<text x="80.9" y="30.1">PCM_OUT</text>
<text x="82.6" y="32.6">PCM_IN</text>
<text x="131.5" y="30.1">22p</text>
<text x="138.9" y="31.3">GND</text>
<text x="161.2" y="32.6">GND</text>
<text x="193.7" y="35.2">GND</text>
<text x="203.8" y="35.2">GND</text>
<text x="29.7" y="39">GND</text>
<text x="55.1" y="37.7">SPI_MOSI</text>
<text x="55.1" y="40.2">SPI_CS</text>
<text x="80.9" y="37.7">PCM_CLK</text>
<text x="82.2" y="40.2">GND_16</text>
<text x="105.4" y="41.5">GND</text>
<text x="55.1" y="42.8">GND_4</text>
<text x="55.1" y="45.3">USB_VBUS</text>
<text x="55.1" y="47.9">USB_DN</text>
<text x="80.1" y="45.3">GNSS_ANT</text>
<text x="82.2" y="42.8">GND_17</text>
<text x="82.2" y="47.9">GND_18</text>
<text x="122.5" y="47.9">R86</text>
<text x="154.9" y="46.6">AE3</text>
<text x="55.1" y="50.4">USB_DP</text>
<text x="55.1" y="52.9">GND_5</text>
<text x="80.6" y="52.9">MAIN_ANT</text>
<text x="82.2" y="50.4">GND_19</text>
<text x="105.4" y="49.1">GND</text>
<text x="123.1" y="50.4">0R</text>
<text x="153.7" y="49.1">GPRS_ANTENNA</text>
<text x="55.1" y="55.5">VDD_1V8</text>
<text x="55.1" y="58">USB_ID</text>
<text x="83.3" y="55.5">COEX1</text>
<text x="83.3" y="58">COEX2</text>
<text x="208.9" y="54.7">R90</text>
<text x="55.1" y="60.6">USIM_DATA</text>
<text x="55.1" y="63.1">USIM_RST</text>
<text x="55.1" y="65.6">USIM_CLK</text>
<text x="78.8" y="60.6">BOOT_CFG0</text>
<text x="82.6" y="65.6">GPIO77</text>
<text x="83.3" y="63.1">COEX3</text>
<text x="151.6" y="61.8">GND</text>
<text x="55.1" y="68.2">USIM_VDD</text>
<text x="55.1" y="70.7">SD_CMD</text>
<text x="77.7" y="68.2">RESERVED_1</text>
<text x="77.7" y="70.7">RESERVED_2</text>
<text x="259.3" y="72">VCC</text>
<text x="278.9" y="72">GND6</text>
<text x="55.1" y="73.3">SD_DATA0</text>
<text x="55.1" y="75.8">SD_DATA1</text>
<text x="77.7" y="73.3">RESERVED_3</text>
<text x="77.7" y="75.8">RESERVED_4</text>
<text x="259.3" y="74.5">RST</text>
<text x="259.3" y="77.1">CLK</text>
<text x="278.9" y="74.5">GND5</text>
<text x="278.9" y="77.1">GND4</text>
<text x="55.1" y="78.3">SD_DATA2</text>
<text x="55.1" y="80.9">SD_DATA3</text>
<text x="55.1" y="83.4">SD_CLK</text>
<text x="77.7" y="78.3">RESERVED_5</text>
<text x="82.2" y="80.9">GND_20</text>
<text x="83.8" y="83.4">GPIO4</text>
<text x="106.7" y="80.9">GND</text>
<text x="241" y="79.5">GND</text>
<text x="259.3" y="79.6">GND</text>
<text x="259.3" y="82.1">VPP</text>
<text x="278.9" y="79.6">GND3</text>
<text x="278.9" y="82.1">GND2</text>
<text x="55.1" y="86">SDIO_DATA1</text>
<text x="55.1" y="88.5">SDIO_DATA2</text>
<text x="83.8" y="86">GPIO2</text>
<text x="83.8" y="88.5">GPIO1</text>
<text x="259.3" y="84.7">I/O</text>
<text x="278.9" y="84.7">GND1</text>
<text x="281.5" y="87.2">CD</text>
<text x="55.1" y="91">SDIO_CMD</text>
<text x="55.1" y="93.6">SDIO_DATA0</text>
<text x="81.6" y="91">GPIO_54</text>
<text x="82.2" y="93.6">GND_21</text>
<text x="106.7" y="93.6">GND</text>
<text x="55.1" y="96.1">SDIO_DATA3</text>
<text x="55.1" y="98.7">SDIO_CLK</text>
<text x="55.1" y="101.2">GPIO3</text>
<text x="77.7" y="96.1">RESERVED_6</text>
<text x="77.7" y="98.7">RESERVED_7</text>
<text x="77.7" y="101.2">RESERVED_8</text>
<text x="189.7" y="101.2">GND</text>
<text x="226.6" y="101.2">GND</text>
<text x="55.1" y="103.7">GPIO6</text>
<text x="55.1" y="106.3">HSIC_STROBE</text>
<text x="76.5" y="106.3">RESERVED_10</text>
<text x="77.7" y="103.7">RESERVED_9</text>
<text x="55.1" y="108.8">HSIC_DATA</text>
<text x="55.1" y="111.4">GND_6</text>
<text x="55.1" y="113.9">VBAT_1</text>
<text x="76.5" y="108.8">RESERVED_11</text>
<text x="76.5" y="111.4">RESERVED_12</text>
<text x="80.9" y="113.9">DBG_RXD</text>
<text x="176.5" y="113.3">100n</text>
<text x="176.5" y="110.7">C72</text>
<text x="193.6" y="112.4">R111</text>
<text x="203.4" y="113.9">RS0108YQ20</text>
<text x="207.9" y="111.4">IC1</text>
<text x="221.7" y="112.4">R112</text>
<text x="232.3" y="112">+3V3</text>
<text x="55.1" y="116.4">VBAT_2</text>
<text x="55.1" y="119">GND_7</text>
<text x="76.5" y="116.4">RESERVED_13</text>
<text x="77.6" y="119">SGMII_RST_N</text>
<text x="192.5" y="115.2">47k</text>
<text x="201.2" y="119">A1</text>
<text x="215.2" y="119">B1</text>
<text x="224.2" y="115.2">47k</text>
<text x="237.5" y="117.7">100n</text>
<text x="238.1" y="115.2">C73</text>
<text x="17" y="121.5">GND</text>
<text x="55.1" y="121.5">GND_8</text>
<text x="55.1" y="124.1">DBG_TXD</text>
<text x="78.1" y="121.5">SGMII_INT_N</text>
<text x="82.2" y="124.1">GND_22</text>
<text x="105.4" y="124.1">GND</text>
<text x="172" y="121.5">GND</text>
<text x="201.2" y="121.5">VCCA</text>
<text x="201.2" y="124.1">A2</text>
<text x="212.8" y="121.5">VCCB</text>
<text x="215.2" y="124.1">B2</text>
<text x="250.2" y="121.5">GND</text>
<text x="31" y="127.9">GND</text>
<text x="55.1" y="126.6">GND_9</text>
<text x="55.1" y="129.1">VDD_AUX</text>
<text x="55.1" y="131.7">ISINK</text>
<text x="76.5" y="126.6">RESERVED_14</text>
<text x="78.5" y="131.7">SGMII_RX_M</text>
<text x="78.6" y="129.1">SGMII_RX_P</text>
<text x="201.2" y="126.6">A3</text>
<text x="201.2" y="129.1">A4</text>
<text x="201.2" y="131.7">A5</text>
<text x="215.2" y="126.6">B3</text>
<text x="215.2" y="129.1">B4</text>
<text x="215.2" y="131.7">B5</text>
<text x="55.1" y="134.2">ADC2</text>
<text x="55.1" y="136.8">ADC1</text>
<text x="78.8" y="134.2">SGMII_TX_M</text>
<text x="78.9" y="136.8">SGMII_TX_P</text>
<text x="201.2" y="134.2">A6</text>
<text x="201.2" y="136.8">A7</text>
<text x="215.2" y="134.2">B6</text>
<text x="215.2" y="136.8">B7</text>
<text x="55.1" y="139.3">SD_DET</text>
<text x="55.1" y="141.8">STATUS</text>
<text x="78.7" y="139.3">SGMII_MDIO</text>
<text x="79.4" y="141.8">SGMII_MDC</text>
<text x="181.3" y="139.3">GND</text>
<text x="201.2" y="139.3">A8</text>
<text x="201.2" y="141.8">OE</text>
<text x="213.9" y="141.8">GND</text>
<text x="215.2" y="139.3">B8</text>
<text x="55.1" y="144.4">GPIO43</text>
<text x="55.1" y="146.9">NETLIGHT</text>
<text x="55.1" y="149.5">GPIO41</text>
<text x="81.6" y="146.9">GPIO_19</text>
<text x="82.2" y="144.4">GND_23</text>
<text x="82.2" y="149.5">GND_24</text>
<text x="105.4" y="144.4">GND</text>
<text x="183.7" y="145.4" transform="rotate(-90 183.7 145.4)">10k</text>
<text x="186.5" y="147.9" transform="rotate(-90 186.5 147.9)">R110</text>
<text x="55.1" y="152">USIM_DET</text>
<text x="55.1" y="154.5">FLIGHTMODE</text>
<text x="82.2" y="152">GND_25</text>
<text x="82.2" y="154.5">GND_26</text>
<text x="227.8" y="150.7">GND</text>
<text x="55.1" y="157.1">SCL</text>
<text x="55.1" y="159.6">SDA</text>
<text x="82.2" y="157.1">GND_27</text>
<text x="82.2" y="159.6">GND_28</text>
<text x="27.7" y="163.4">GND</text>
<text x="55.1" y="162.2">GND_10</text>
<text x="55.1" y="164.7">GND_11</text>
<text x="55.1" y="167.2">AUX_ANT</text>
<text x="82.2" y="162.2">GND_29</text>
<text x="82.2" y="164.7">GND_30</text>
<text x="82.2" y="167.2">GND_31</text>
<text x="55.1" y="169.8">GND_12</text>
<text x="55.1" y="172.3">GND_13</text>
<text x="82.2" y="169.8">GND_32</text>
<text x="82.2" y="172.3">GND_33</text>
<text x="55.1" y="174.9">VBAT_3</text>
<text x="55.1" y="177.4">VBAT_4</text>
<text x="55.1" y="179.9">GND_14</text>
<text x="82.2" y="174.9">GND_34</text>
<text x="82.2" y="177.4">GND_35</text>
<text x="82.2" y="179.9">GND_36</text>
<text x="32.7" y="181.2">GND</text>
<text x="55.1" y="182.5">GND_15</text>
<text x="55.1" y="185">RTS</text>
<text x="82.2" y="182.5">GND_37</text>
<text x="82.2" y="185">GND_38</text>
<text x="55.1" y="187.6">CTS</text>
<text x="55.1" y="190.1">RXD</text>
<text x="82.2" y="187.6">GND_39</text>
<text x="98.3" y="197.7">GND</text>
</g>
<g font-size="1.8" fill="#840000">
<text x="35" y="11.9">1</text>
<text x="85" y="11.9">2</text>
<text x="135" y="11.9">3</text>
<text x="185" y="11.9">4</text>
<text x="235" y="11.9">5</text>
<text x="285" y="11.9">6</text>
<text x="10.3" y="35.9">A</text>
<text x="285.3" y="35.9">A</text>
<text x="10.3" y="85.9">B</text>
<text x="241.5" y="124.1">IO26</text>
<text x="241.5" y="129.2">IO25</text>
<text x="241.5" y="131.8">IO32</text>
<text x="241.5" y="126.7">IO27</text>
<text x="10.3" y="135.9">C</text>
<text x="241.5" y="134.3">IO34</text>
<text x="241.5" y="136.8">IO33</text>
<text x="285.3" y="135.9">C</text>
<text x="32.7" y="175.1" transform="rotate(-90 32.7 175.1)">4.2v</text>
<text x="10.3" y="185.9">D</text>
<text x="285.3" y="185.9">D</text>
<text x="35" y="199.9">1</text>
<text x="85" y="199.9">2</text>
<text x="135" y="199.9">3</text>
<text x="185" y="199.9">4</text>
<text x="235" y="199.9">5</text>
<text x="285" y="199.9">6</text>
</g>
<g font-size="1.8" fill="#0f0f0f">
<text x="38.1" y="23.8">pwrkey</text>
<text x="101.6" y="18.7">RI</text>
<text x="38.1" y="26.3">Sim_RST</text>
<text x="104.1" y="26.3">DTR</text>
<text x="35.6" y="54.3">1.8v_OUT</text>
<text x="253.9" y="83.6">C7</text>
<text x="174" y="106.3">1.8v_OUT</text>
<text x="25.4" y="115.2">Vbat</text>
<text x="227.3" y="122.8">IO26</text>
<text x="227.3" y="125.4">IO27</text>
<text x="185.4" y="130.5">DTR</text>
<text x="185.4" y="127.9">Flight</text>
<text x="227.3" y="127.9">IO25</text>
<text x="227.3" y="130.5">IO32</text>
<text x="185.4" y="133">LED_Status</text>
<text x="185.4" y="135.5">RI</text>
<text x="227.3" y="133">IO34</text>
<text x="227.3" y="135.5">IO33</text>
<text x="35.6" y="140.6">LED_Status</text>
<text x="168.9" y="140.6">1.8v_OUT</text>
<text x="35.6" y="145.7">LED_Netlight</text>
<text x="38.1" y="153.3">Flight</text>
<text x="41.9" y="176.2">Vbat</text>
</g>
<g font-size="1.8" fill="#a90000">
<text x="51.4" y="18.8">1</text>
<text x="51.4" y="21.3">2</text>
<text x="51.4" y="23.9">3</text>
<text x="91.4" y="18.8">69</text>
<text x="91.4" y="21.3">70</text>
<text x="91.4" y="23.9">71</text>
<text x="51.4" y="26.4">4</text>
<text x="51.4" y="29">5</text>
<text x="91.4" y="26.4">72</text>
<text x="91.4" y="29">73</text>
<text x="51.4" y="31.5">6</text>
<text x="51.4" y="34">7</text>
<text x="91.4" y="31.5">74</text>
<text x="91.4" y="34">75</text>
<text x="220.7" y="35.6" transform="rotate(-90 220.7 35.6)">2</text>
<text x="50.8" y="41.7">10</text>
<text x="51.4" y="36.6">8</text>
<text x="51.4" y="39.1">9</text>
<text x="91.4" y="36.6">76</text>
<text x="91.4" y="39.1">77</text>
<text x="91.4" y="41.7">78</text>
<text x="50.8" y="44.2">11</text>
<text x="50.8" y="46.7">12</text>
<text x="91.4" y="44.2">79</text>
<text x="91.4" y="46.7">80</text>
<text x="50.8" y="49.3">13</text>
<text x="50.8" y="51.8">14</text>
<text x="91.4" y="49.3">81</text>
<text x="91.4" y="51.8">82</text>
<text x="215.6" y="48.3" transform="rotate(-90 215.6 48.3)">1</text>
<text x="218.2" y="48.3" transform="rotate(-90 218.2 48.3)">3</text>
<text x="223.3" y="48.3" transform="rotate(-90 223.3 48.3)">4</text>
<text x="225.8" y="48.3" transform="rotate(-90 225.8 48.3)">6</text>
<text x="50.8" y="54.4">15</text>
<text x="50.8" y="56.9">16</text>
<text x="50.8" y="59.4">17</text>
<text x="91.4" y="54.4">83</text>
<text x="91.4" y="56.9">84</text>
<text x="91.4" y="59.4">85</text>
<text x="50.8" y="62">18</text>
<text x="50.8" y="64.5">19</text>
<text x="91.4" y="62">86</text>
<text x="91.4" y="64.5">87</text>
<text x="50.8" y="67.1">20</text>
<text x="50.8" y="69.6">21</text>
<text x="91.4" y="67.1">88</text>
<text x="91.4" y="69.6">89</text>
<text x="253.9" y="70.9">C1</text>
<text x="285.6" y="70.9">GND6</text>
<text x="50.8" y="72.1">22</text>
<text x="50.8" y="74.7">23</text>
<text x="50.8" y="77.2">24</text>
<text x="91.4" y="72.1">90</text>
<text x="91.4" y="74.7">91</text>
<text x="91.4" y="77.2">92</text>
<text x="253.9" y="73.4">C2</text>
<text x="253.9" y="75.9">C3</text>
<text x="285.6" y="73.4">GND5</text>
<text x="285.6" y="75.9">GND4</text>
<text x="50.8" y="79.8">25</text>
<text x="50.8" y="82.3">26</text>
<text x="91.4" y="79.8">93</text>
<text x="91.4" y="82.3">94</text>
<text x="253.9" y="78.5">C5</text>
<text x="253.9" y="81">C6</text>
<text x="285.6" y="78.5">GND3</text>
<text x="285.6" y="81">GND2</text>
<text x="285.6" y="83.6">GND1</text>
<text x="50.8" y="84.8">27</text>
<text x="50.8" y="87.4">28</text>
<text x="50.8" y="89.9">29</text>
<text x="91.4" y="84.8">95</text>
<text x="91.4" y="87.4">96</text>
<text x="91.4" y="89.9">97</text>
<text x="285.3" y="85.9">B CD</text>
<text x="50.8" y="92.5">30</text>
<text x="50.8" y="95">31</text>
<text x="91.4" y="92.5">98</text>
<text x="91.4" y="95">99</text>
<text x="50.8" y="97.5">32</text>
<text x="50.8" y="100.1">33</text>
<text x="90.8" y="97.5">100</text>
<text x="90.8" y="100.1">101</text>
<text x="50.8" y="102.6">34</text>
<text x="50.8" y="105.2">35</text>
<text x="50.8" y="107.7">36</text>
<text x="90.8" y="102.6">102</text>
<text x="90.8" y="105.2">103</text>
<text x="90.8" y="107.7">104</text>
<text x="50.8" y="110.2">37</text>
<text x="50.8" y="112.8">38</text>
<text x="90.8" y="110.2">105</text>
<text x="90.8" y="112.8">106</text>
<text x="50.8" y="115.3">39</text>
<text x="50.8" y="117.9">40</text>
<text x="90.8" y="115.3">107</text>
<text x="90.8" y="117.9">108</text>
<text x="197.4" y="117.9">1</text>
<text x="219.7" y="117.9">20</text>
<text x="50.8" y="120.4">41</text>
<text x="50.8" y="122.9">42</text>
<text x="50.8" y="125.5">43</text>
<text x="90.8" y="120.4">109</text>
<text x="90.8" y="122.9">110</text>
<text x="90.8" y="125.5">111</text>
<text x="197.4" y="120.4">2</text>
<text x="197.4" y="122.9">3</text>
<text x="197.4" y="125.5">4</text>
<text x="219.7" y="120.4">19</text>
<text x="219.7" y="122.9">18</text>
<text x="219.7" y="125.5">17</text>
<text x="50.8" y="128">44</text>
<text x="50.8" y="130.6">45</text>
<text x="90.8" y="128">112</text>
<text x="90.8" y="130.6">113</text>
<text x="197.4" y="128">5</text>
<text x="197.4" y="130.6">6</text>
<text x="219.7" y="128">16</text>
<text x="219.7" y="130.6">15</text>
<text x="50.8" y="133.1">46</text>
<text x="50.8" y="135.6">47</text>
<text x="90.8" y="133.1">114</text>
<text x="90.8" y="135.6">115</text>
<text x="197.4" y="133.1">7</text>
<text x="197.4" y="135.6">8</text>
<text x="219.7" y="133.1">14</text>
<text x="219.7" y="135.6">13</text>
<text x="50.8" y="138.2">48</text>
<text x="50.8" y="140.7">49</text>
<text x="50.8" y="143.3">50</text>
<text x="90.8" y="138.2">116</text>
<text x="90.8" y="140.7">117</text>
<text x="90.8" y="143.3">118</text>
<text x="196.8" y="140.7">10</text>
<text x="197.4" y="138.2">9</text>
<text x="219.7" y="138.2">12</text>
<text x="219.7" y="140.7">11</text>
<text x="50.8" y="145.8">51</text>
<text x="50.8" y="148.3">52</text>
<text x="90.8" y="145.8">119</text>
<text x="90.8" y="148.3">120</text>
<text x="50.8" y="150.9">53</text>
<text x="50.8" y="153.4">54</text>
<text x="50.8" y="156">55</text>
<text x="90.8" y="150.9">121</text>
<text x="90.8" y="153.4">122</text>
<text x="90.8" y="156">123</text>
<text x="50.8" y="158.5">56</text>
<text x="50.8" y="161">57</text>
<text x="90.8" y="158.5">124</text>
<text x="90.8" y="161">125</text>
<text x="50.8" y="163.6">58</text>
<text x="50.8" y="166.1">59</text>
<text x="90.8" y="163.6">126</text>
<text x="90.8" y="166.1">127</text>
<text x="50.8" y="168.7">60</text>
<text x="50.8" y="171.2">61</text>
<text x="50.8" y="173.7">62</text>
<text x="90.8" y="168.7">128</text>
<text x="90.8" y="171.2">129</text>
<text x="90.8" y="173.7">130</text>
<text x="50.8" y="176.3">63</text>
<text x="50.8" y="178.8">64</text>
<text x="90.8" y="176.3">131</text>
<text x="90.8" y="178.8">132</text>
<text x="50.8" y="181.4">65</text>
<text x="50.8" y="183.9">66</text>
<text x="90.8" y="181.4">133</text>
<text x="90.8" y="183.9">134</text>
<text x="50.8" y="186.4">67</text>
<text x="50.8" y="189">68</text>
<text x="90.8" y="186.4">135</text>
</g>
<g font-size="1.8" fill="#725600">
<text x="104.3" y="22.5">SIM7600_TXD</text>
<text x="170" y="124.1">SIM7600_TXD</text>
<text x="169.7" y="126.6">SIM7600_RXD</text>
<text x="18.5" y="190.1">SIM7600_RXD</text>
</g>
<g font-size="1.8" fill="#840084">
<text x="164.5" y="18">BWU.FL-IPEX1</text>
<text x="134" y="49.1">BWU.FL-IPEX1</text>
</g>
<g font-size="1.4" fill="#0000c2">
<text x="203.8" y="24.5">Notes:</text>
<text x="203.8" y="26.1">Keep</text>
<text x="203.8" y="27.7">SIM</text>
<text x="207.4" y="27.7">Card</text>
<text x="208.4" y="26.1">close</text>
<text x="211.8" y="27.7">holder</text>
<text x="213.4" y="26.1">to</text>
<text x="240" y="39.4">Notes:</text>
<text x="240" y="41">Follow</text>
<text x="245.8" y="41">SIM</text>
<text x="249.3" y="41">layout</text>
<text x="240" y="42.6">guidelines</text>
<text x="240" y="44.2">on</text>
<text x="242.8" y="44.2">pg.</text>
<text x="246.1" y="44.2">32</text>
</g>
<text font-size="1.4" fill="#840084" x="229.2" y="38.2">ESD0504F</text>
<g font-size="1.4" fill="#006464">
<text x="229.3" y="40.9">ESD0504F</text>
<text x="197.9" y="44.9">C75</text>
<text x="197.9" y="43">22p</text>
<text x="208" y="44.9">C74</text>
<text x="208" y="43">100n</text>
<text x="229.3" y="43.2">D25</text>
<text x="208" y="59.9">R89</text>
<text x="211.8" y="57.9">22R</text>
<text x="205.9" y="65">R88</text>
<text x="209.3" y="63">22R</text>
<text x="208.7" y="67.5">22R</text>
</g>
<g font-size="1.4" fill="#0f0f0f">
<text x="188.6" y="48">SIM_DATA</text>
<text x="199.3" y="48">SIM_VDD</text>
<text x="37.4" y="59.4">SIM_DATA</text>
<text x="196.2" y="55.6">SIM_DATA</text>
<text x="38.1" y="64.5">SIM_CLK</text>
<text x="38.2" y="62">SIM_RST</text>
<text x="194.4" y="65.8">SIM_RST</text>
<text x="195.6" y="60.7">SIM_CLK</text>
<text x="38.1" y="67">SIM_VDD</text>
<text x="198.1" y="70.8">SIM_VDD</text>
<text x="248.9" y="83.5">SIM_DATA</text>
</g>
</svg>
